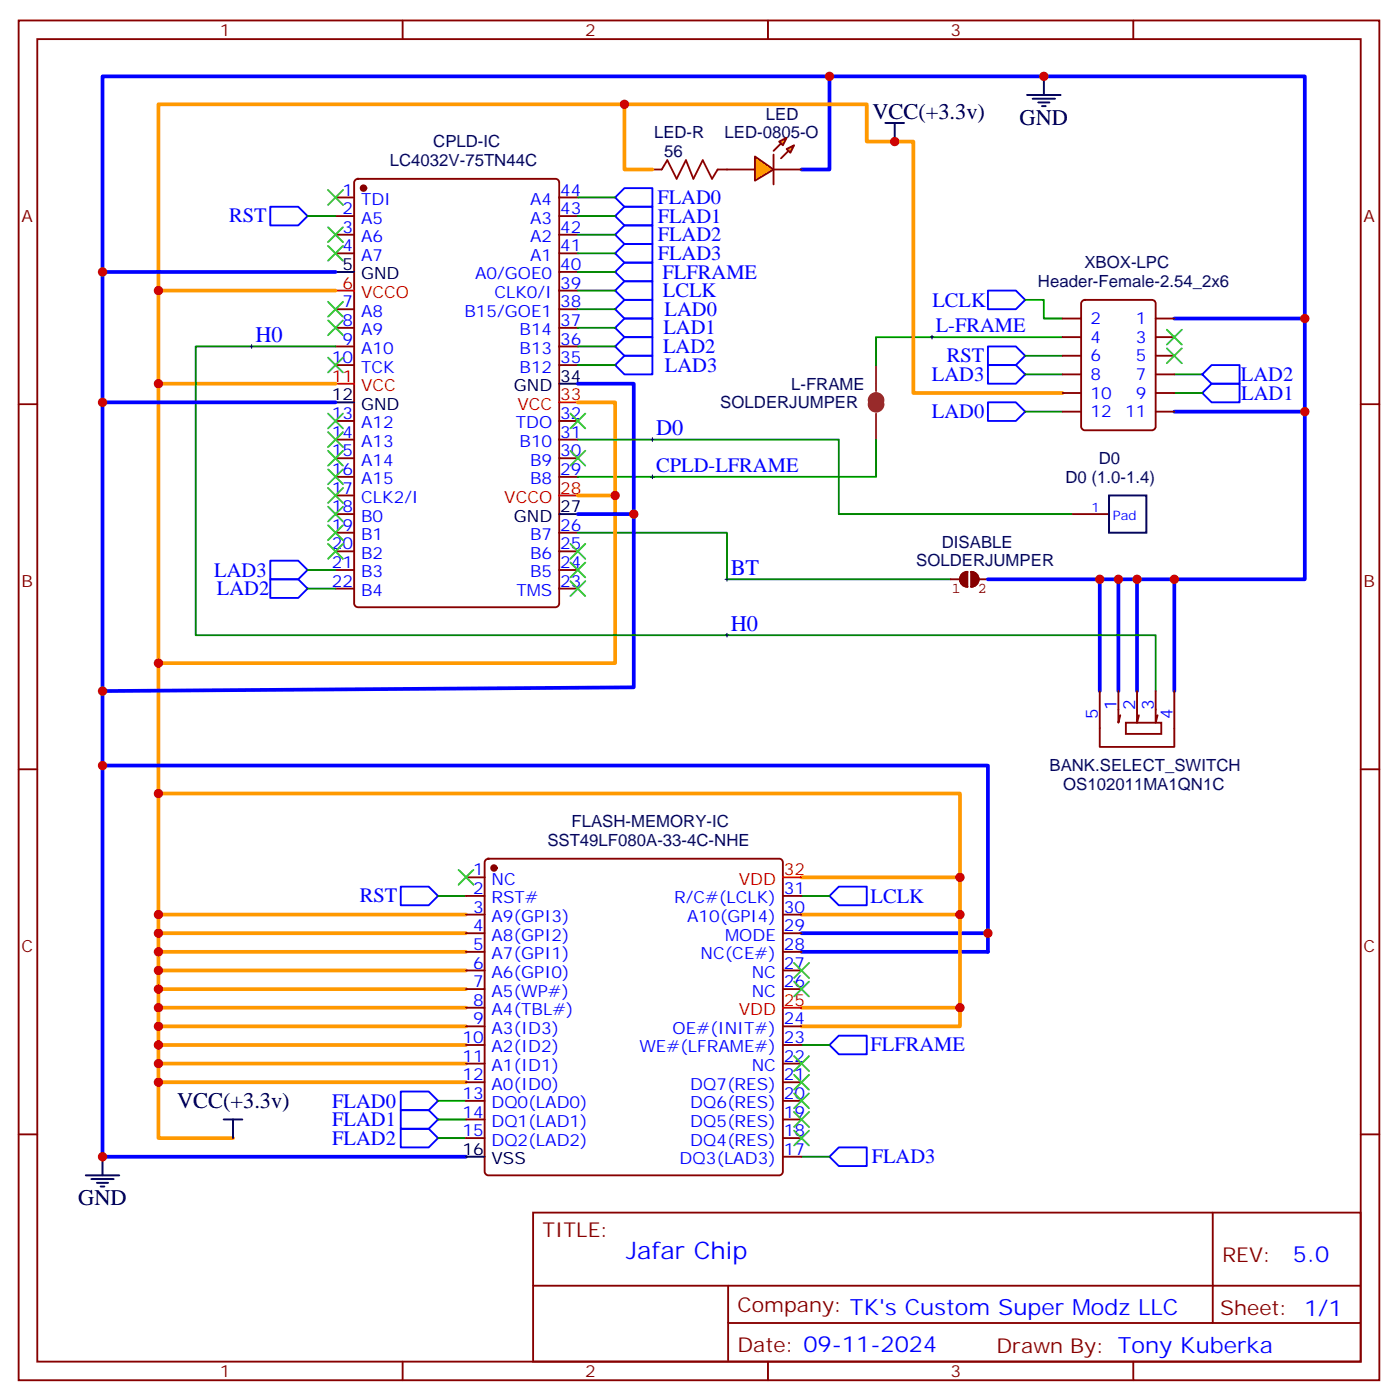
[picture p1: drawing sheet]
<svg xmlns="http://www.w3.org/2000/svg" width="265mm" height="265mm" viewBox="0 0 265 265" stroke-linecap="round" stroke-linejoin="round" font-family="sans-serif">
<g fill="none" stroke="#870000" stroke-width=".35">
<path d="M3.5 3.9h257.6v257.5h-257.6zM7.1 7.4h250.4v250.5h-250.4zM76.2 3.9v3.5M145.3 3.9v3.5M214.5 3.9v3.5M137.6 32.1h5.3M146.4 32.1h5.3M3.5 76.6h3.6M257.5 76.6h3.6M202.8 97.4h7.1M3.5 145.7h3.6M257.5 145.7h3.6"/>
<path d="M3.5 214.8h3.6M257.5 214.8h3.6M100.9 229.7h156.6v28.2h-156.6zM229.5 229.7v20.9M76.2 257.9v3.5M100.9 243.5h156.5M137.8 250.6h119.6M137.8 243.5v14.1M145.3 257.9v3.5M214.5 257.9v3.5"/>
</g>
<path d="M157 14.5v17.6h-5.3M222.2 60.3h24.7M208.1 109.7v21.2M211.7 109.7v21.2M215.2 109.7v21.2M222.2 109.7v21.2" fill="none" stroke="#00f" stroke-width=".71"/>
<path d="M194.4 18h6.3M195.4 18.7h4.3M196.5 19.4h2.1M197.6 14.5v3.5M167.6 23.3h3.5M169.3 23.3v3.5M197.2 20.1h.7M209.9 93.8h7.1v7.1h-7.1z" fill="none" stroke="#000" stroke-width=".35"/>
<path d="M187 55h5.3l1.7 1.8-1.7 1.8h-5.3zM187 65.6h5.3l1.7 1.8-1.7 1.7h-5.3zM187 69.1h5.3l1.7 1.8-1.7 1.8h-5.3zM187 76.2h5.3l1.7 1.8-1.7 1.7h-5.3zM229.3 72.7h5.3v3.5h-5.3l-1.8-1.8zM229.3 69.1h5.3v3.6h-5.3l-1.8-1.8z" fill="none" stroke="#00f" stroke-width=".35"/>
<path d="M194 56.8h3.6v3.5h3.5M194 70.9h7.1M194 78h7.1M194 67.4h7.1M201.1 63.9h-35.3v5.2M222.2 74.4h5.3M222.2 70.9h5.3" fill="none" stroke="#008700" stroke-width=".35"/>
<path d="M165.1 75.8a.71 .71 0 0 1 .7-.7 .71 .71 0 0 1 .7 .7M165.1 76.6a.71 .71 0 0 0 .7 .7 .71 .71 0 0 0 .7-.7" fill="none" stroke="#8c2424" stroke-width="1.8"/>
<path d="M165.8 69.1v5M165.8 78.3v5" fill="none" stroke="#8c2424" stroke-width=".35"/>
<path d="M176 63.9h.7M176.4 63.5v.7" fill="none" stroke="#000" stroke-width=".19"/>
<g fill="#ffa600" stroke="#870000" stroke-width=".35">
<path d="M148.9 28.2l1.4-.7-.7 1.4z"/>
<path d="M147.5 26.8l1.4-.7-.7 1.4z"/>
</g>
<g fill="#870000" stroke="#870000" stroke-width=".35">
<path d="M147.8 30l1.4-1.4z"/>
<path d="M147.8 27.2l-1.4 1.4z"/>
</g>
<path d="M146.4 29.3v5.6z" fill="#f00" stroke="#870000" stroke-width=".35"/>
<path d="M142.9 29.6l3.5 2.5-3.5 2.1z" fill="#ffa600" stroke="#870000" stroke-width=".35"/>
<g fill="none" stroke="#870000" stroke-width=".35">
<path d="M63.5 37.4h3.5M67.3 34.1l.4-.2h37.4a.71 .71 0 0 1 .7 .7v79.7a.76 .76 0 0 1-.7 .7h-37.4a.76 .76 0 0 1-.7-.7v-79.7zM105.8 37.4h3.6M123.5 32.1h1.7M135.8 32.1h1.8M63.5 40.9h3.5M63.5 44.5h3.5M63.5 48h3.5M63.5 58.6h3.5M105.8 40.9h3.6M105.8 44.5h3.6M105.8 48h3.6"/>
<path d="M105.8 58.6h3.6M105.8 55h3.6M105.8 51.5h3.6M204.8 57l.5-.2h12.7a.71 .71 0 0 1 .7 .7v23.3a.76 .76 0 0 1-.7 .7h-12.7a.76 .76 0 0 1-.7-.7v-23.3zM63.5 62.1h3.5M63.5 65.6h3.5M63.5 69.1h3.5M63.5 79.7h3.5M105.8 62.1h3.6M105.8 65.6h3.6M105.8 69.1h3.6M105.8 79.7h3.6"/>
<path d="M201.1 60.3h3.5M201.1 63.9h3.5M201.1 67.4h3.5M201.1 70.9h3.5M201.1 74.4h3.5M201.1 78h3.5M218.7 60.3h3.5M218.7 63.9h3.5M218.7 67.4h3.5M218.7 70.9h3.5M218.7 74.4h3.5M218.7 78h3.5"/>
<path d="M63.5 83.3h3.5M63.5 86.8h3.5M63.5 90.3h3.5M63.5 93.8h3.5M63.5 97.4h3.5M105.8 83.3h3.6M105.8 86.8h3.6M105.8 90.3h3.6M63.5 100.9h3.5M63.5 104.4h3.5M63.5 107.9h3.5M63.5 111.5h3.5"/>
<path d="M105.8 100.9h3.6M105.8 104.4h3.6M105.8 107.9h3.6M105.8 111.5h3.6M208.1 130.9v10.6h14.1v-10.6M211.7 130.9v6l.3-1.4M213.1 136.9h6.7v2.1h-6.7zM215.2 130.9v6l.3-1.4M218.7 130.9v6l.4-1.4M88.2 166.2h3.5M88.2 169.7h3.5M88.2 173.2h3.5"/>
<path d="M88.2 176.7h3.5M92 162.8l.4-.2h55.1a.71 .71 0 0 1 .7 .7v58.6a.76 .76 0 0 1-.7 .7h-55.1a.76 .76 0 0 1-.7-.7v-58.6zM148.2 169.7h3.5M148.2 173.2h3.5M148.2 176.7h3.5M88.2 180.3h3.5M88.2 183.8h3.5M88.2 187.3h3.5M88.2 190.9h3.5M88.2 194.4h3.5M88.2 197.9h3.5M148.2 180.3h3.5"/>
<path d="M148.2 183.8h3.5M148.2 187.3h3.5M148.2 194.4h3.5M148.2 197.9h3.5M88.2 201.4h3.5M88.2 205h3.5M88.2 208.5h3.5M88.2 212h3.5M88.2 215.5h3.5M148.2 201.4h3.5M148.2 205h3.5M148.2 208.5h3.5"/>
<path d="M148.2 212h3.5M148.2 215.5h3.5M148.2 219.1h3.5"/>
</g>
<g fill="#870000" stroke="#870000" stroke-width=".35">
<circle cx="68.8" cy="35.6" r=".53"/>
<circle cx="93.5" cy="164.4" r=".53"/>
</g>
<path d="M63.5 51.5h3.5M63.5 76.2h3.5M105.8 72.7h3.6M105.8 97.4h3.6M19.4 219.1v3.5M42.3 212h3.6M44.1 212v3.5M88.2 219.1h3.5M16.2 222.6h6.4M17.3 223.3h4.2M18.3 224h2.2M19 224.7h.8" fill="none" stroke="#000" stroke-width=".35"/>
<path d="M63.5 55h3.5M63.5 72.7h3.5M105.8 76.2h3.6M105.8 93.8h3.6M148.2 166.2h3.5M148.2 190.9h3.5" fill="none" stroke="#f00" stroke-width=".35"/>
<g fill="none" stroke="#008700" stroke-width=".35">
<path d="M109.4 37.4h7M58.2 40.9h5.3M109.4 40.9h7M109.4 48h7M109.4 44.5h7M109.4 51.5h7M109.4 55h7M109.4 58.6h7M63.5 65.6h-26.5v54.7h181.7v10.6M109.4 69.1h7M109.4 65.6h7M109.4 62.1h7"/>
<path d="M109.4 83.3h49.3v14.1h44.1M165.8 83.3v7h-56.4M58.2 107.9h5.3M58.2 111.5h5.3M109.4 100.9h28.2v8.8h42.3M82.9 169.7h5.3M151.7 169.7h5.3M151.7 197.9h5.3M82.9 215.5h5.3M82.9 212h5.3M82.9 208.5h5.3M151.7 219.1h5.3"/>
</g>
<path d="M125.2 32.1l1.1-1.8 1.8 3.6 1.7-3.6 1.4 3.6 1.8-3.6 1.8 3.6 1-1.8" fill="none" stroke="#a10000" stroke-width=".35"/>
<g fill="none" stroke="#f90" stroke-width=".71">
<path d="M118.2 19.8v12.3h5.3M30 55h33.5M30 72.7h33.5M109.4 76.2h7v49.4h-86.4M201.1 74.4h-28.2v-47.6h-8.9v-7h-134v185.2M109.4 93.8h7M30 150.3h151.7v44.1h-30M30 173.2h58.2M30 176.7h58.2M151.7 173.2h30M151.7 166.2h30M30 190.9h58.2"/>
<path d="M30 197.9h58.2M30 194.4h58.2M30 187.3h58.2M30 183.8h58.2M30 180.3h58.2M151.7 190.9h30M30 205v10.5h14.1M30 205h58.2M30 201.4h58.2"/>
</g>
<path d="M19.4 51.5h44.1M19.4 76.2h44.1M109.4 72.7h10.5v57.5l-100.5 .7M222.2 78h24.7v-63.5h-227.5v204.6h68.8M246.9 78v31.7h-59.9M109.4 97.4h10.5M19.4 145h167.6v35.3h-35.3M151.7 176.7h35.3" fill="none" stroke="#00f" stroke-width=".71"/>
<g fill="none" stroke="#00f" stroke-width=".35">
<path d="M51.2 39.2h5.2l1.8 1.7-1.8 1.8h-5.2zM118.2 35.6h5.3v3.6h-5.3l-1.8-1.8zM118.2 39.2h5.3v3.5h-5.3l-1.8-1.8zM118.2 42.7h5.3v3.5h-5.3l-1.8-1.7zM118.2 46.2h5.3v3.5h-5.3l-1.8-1.7zM118.2 49.7h5.3v3.6h-5.3l-1.8-1.8zM118.2 53.3h5.3v3.5h-5.3l-1.8-1.8zM118.2 56.8h5.3v3.5h-5.3l-1.8-1.7zM118.2 67.4h5.3v3.5h-5.3l-1.8-1.8zM118.2 63.9h5.3v3.5h-5.3l-1.8-1.8zM118.2 60.3h5.3v3.6h-5.3l-1.8-1.8zM51.2 106.2h5.2l1.8 1.7-1.8 1.8h-5.2z"/>
<path d="M51.2 109.7h5.2l1.8 1.8-1.8 1.7h-5.2zM75.8 167.9h5.3l1.8 1.8-1.8 1.7h-5.3zM158.7 167.9h5.3v3.5h-5.3l-1.7-1.7zM158.7 196.1h5.3v3.6h-5.3l-1.7-1.8zM75.8 206.7h5.3l1.8 1.8-1.8 1.8h-5.3zM75.8 210.3h5.3l1.8 1.7-1.8 1.8h-5.3zM75.8 213.8h5.3l1.8 1.7-1.8 1.8h-5.3zM158.7 217.3h5.3v3.5h-5.3l-1.7-1.7z"/>
</g>
<path d="M47.3 65.6h.7M47.6 65.3v.7M123.1 83.3h.7M123.1 90.3h.7M123.5 82.9v.7M123.5 90v.7M137.2 109.7h.7M137.6 109.4v.7M137.6 119.9v.7M137.2 120.3h.7" fill="none" stroke="#000" stroke-width=".19"/>
<g fill="#850000" stroke="#850000" stroke-width=".35">
<path d="M182.3 108.6l.8-.3v2.8a1.41 1.41 0 0 1-1.4-.9 1.41 1.41 0 0 1 .6-1.6z"/>
<path d="M183.8 108.3a1.41 1.41 0 0 1 1.4 1.4 1.41 1.41 0 0 1-1.4 1.4z"/>
</g>
<path d="M179.9 109.7h1.8M182.3 108.6l.8-.3v2.8a1.41 1.41 0 0 1-1.4-.9 1.41 1.41 0 0 1 .6-1.6zM183.8 108.3a1.41 1.41 0 0 1 1.4 1.4 1.41 1.41 0 0 1-1.4 1.4zM185.2 109.7h1.8" fill="none" stroke="#850000" stroke-width=".35"/>
<g fill="none" stroke="#3c3" stroke-width=".35">
<path d="M62.1 36l2.8 2.8M64.9 36l-2.8 2.8M62.1 43l2.8 2.9M62.1 46.6l2.8 2.8M62.1 57.2l2.8 2.8M64.9 43l-2.8 2.9M64.9 46.6l-2.8 2.8M64.9 57.2l-2.8 2.8M62.1 60.7l2.8 2.8M62.1 67.7l2.8 2.9M62.1 78.3l2.8 2.8M64.9 60.7l-2.8 2.8"/>
<path d="M64.9 67.7l-2.8 2.9M64.9 78.3l-2.8 2.8M107.9 78.3l2.9 2.8M110.8 78.3l-2.9 2.8M220.8 62.4l2.9 2.9M220.8 66l2.9 2.8M223.7 62.4l-2.9 2.9M223.7 66l-2.9 2.8M62.1 81.8l2.8 2.9M62.1 85.4l2.8 2.8M62.1 88.9l2.8 2.8M62.1 92.4l2.8 2.8"/>
<path d="M62.1 96l2.8 2.8M62.1 99.5l2.8 2.8M64.9 81.8l-2.8 2.9M64.9 85.4l-2.8 2.8M64.9 88.9l-2.8 2.8M64.9 92.4l-2.8 2.8M64.9 96l-2.8 2.8M64.9 99.5l-2.8 2.8M107.9 85.4l2.9 2.8M110.8 85.4l-2.9 2.8M62.1 103l2.8 2.8M64.9 103l-2.8 2.8"/>
<path d="M107.9 103l2.9 2.8M107.9 106.5l2.9 2.9M107.9 110.1l2.9 2.8M110.8 103l-2.9 2.8M110.8 106.5l-2.9 2.9M110.8 110.1l-2.9 2.8M86.8 164.7l2.8 2.9M89.6 164.7l-2.8 2.9M150.3 182.4l2.8 2.8M150.3 185.9l2.8 2.8M153.1 182.4l-2.8 2.8M153.1 185.9l-2.8 2.8"/>
<path d="M150.3 200l2.8 2.8M150.3 203.6l2.8 2.8M150.3 207.1l2.8 2.8M150.3 210.6l2.8 2.8M150.3 214.1l2.8 2.9M153.1 200l-2.8 2.8M153.1 203.6l-2.8 2.8M153.1 207.1l-2.8 2.8M153.1 210.6l-2.8 2.8M153.1 214.1l-2.8 2.9"/>
</g>
<g fill="#c00">
<circle cx="222.3" cy="109.7" r=".88"/>
<circle cx="215.2" cy="109.7" r=".88"/>
<circle cx="211.7" cy="109.7" r=".88"/>
<circle cx="208.1" cy="109.7" r=".88"/>
<circle cx="30" cy="125.6" r=".88"/>
<circle cx="119.9" cy="97.4" r=".88"/>
<circle cx="116.4" cy="93.8" r=".88"/>
<circle cx="30" cy="55" r=".88"/>
<circle cx="30" cy="72.7" r=".88"/>
<circle cx="181.7" cy="190.9" r=".88"/>
<circle cx="181.7" cy="166.2" r=".88"/>
<circle cx="181.7" cy="173.2" r=".88"/>
<circle cx="187" cy="176.7" r=".88"/>
<circle cx="30" cy="150.3" r=".88"/>
<circle cx="30" cy="201.4" r=".88"/>
<circle cx="30" cy="197.9" r=".88"/>
<circle cx="30" cy="194.4" r=".88"/>
<circle cx="30" cy="190.9" r=".88"/>
<circle cx="30" cy="187.3" r=".88"/>
<circle cx="30" cy="183.8" r=".88"/>
<circle cx="30" cy="180.3" r=".88"/>
<circle cx="30" cy="176.7" r=".88"/>
<circle cx="30" cy="173.2" r=".88"/>
<circle cx="19.4" cy="130.9" r=".88"/>
<circle cx="19.4" cy="76.2" r=".88"/>
<circle cx="19.4" cy="51.5" r=".88"/>
<circle cx="19.4" cy="145" r=".88"/>
<circle cx="246.9" cy="60.3" r=".88"/>
<circle cx="246.9" cy="78" r=".88"/>
<circle cx="157" cy="14.5" r=".88"/>
<circle cx="118.2" cy="19.8" r=".88"/>
<circle cx="169.3" cy="26.8" r=".88"/>
<circle cx="197.6" cy="14.5" r=".88"/>
<circle cx="30" cy="205" r=".88"/>
<circle cx="19.4" cy="219.1" r=".88"/>
</g>
<text font-size="4.6" fill="#00f" x="118.5" y="238.5">Jafar Chip</text>
<g font-size="4.2">
<text x="165.1" y="22.6">VCC(+3.3v)</text>
<text x="193" y="23.6">GND</text>
<text x="33.5" y="209.9">VCC(+3.3v)</text>
<text x="14.8" y="228.2">GND</text>
</g>
<g font-size="4.2" fill="#00f">
<text x="48.3" y="64.7">H0</text>
<text x="124.2" y="82.4">D0</text>
<text x="138.3" y="108.8">BT</text>
<text x="138.3" y="119.4">H0</text>
<text x="244.7" y="238.9">5.0</text>
</g>
<g font-size="3.9" fill="#00f">
<text x="124.4" y="38.7">FLAD0</text>
<text x="43.4" y="42.1">RST</text>
<text x="124.5" y="42.2">FLAD1</text>
<text x="124.5" y="45.7">FLAD2</text>
<text x="124.5" y="49.2">FLAD3</text>
<text x="125.4" y="52.8">FLFRAME</text>
<text x="125.4" y="56.3">LCLK</text>
<text x="125.8" y="59.8">LAD0</text>
<text x="176.5" y="58.1">LCLK</text>
<text x="125.6" y="63.3">LAD1</text>
<text x="177.1" y="63">L-FRAME</text>
<text x="125.5" y="66.9">LAD2</text>
<text x="125.8" y="70.4">LAD3</text>
<text x="179.2" y="68.6">RST</text>
<text x="176.4" y="72.2">LAD3</text>
<text x="234.9" y="72.2">LAD2</text>
<text x="234.9" y="75.7">LAD1</text>
<text x="176.4" y="79.2">LAD0</text>
<text x="124.2" y="89.4">CPLD-LFRAME</text>
<text x="40.6" y="109.2">LAD3</text>
<text x="41.1" y="112.7">LAD2</text>
<text x="68.1" y="170.9">RST</text>
<text x="164.7" y="171">LCLK</text>
<text x="164.7" y="199.1">FLFRAME</text>
<text x="62.9" y="209.8">FLAD0</text>
<text x="62.9" y="213.3">FLAD1</text>
<text x="62.9" y="216.8">FLAD2</text>
<text x="165" y="220.3">FLAD3</text>
</g>
<g font-size="3.9" fill="#800">
<text x="102.7" y="234.2">TITLE:</text>
<text x="231.3" y="238.9">REV:</text>
<text x="139.6" y="248.4">Company: TK's Custom Super Modz LLC</text>
<text x="230.9" y="249.1">Sheet: 1/1</text>
<text x="139.6" y="256.1">Date: 09-11-2024</text>
<text x="188.6" y="256.2">Drawn By: Tony Kuberka</text>
</g>
<g font-size="3.2" fill="#800">
<text x="41.6" y="6.9">1</text>
<text x="110.8" y="6.9">2</text>
<text x="179.9" y="6.9">3</text>
<text x="4.1" y="42">A</text>
<text x="258.1" y="42">A</text>
<text x="4.1" y="111.1">B</text>
<text x="258.1" y="111.1">B</text>
<text x="4.1" y="180.3">C</text>
<text x="258.1" y="180.3">C</text>
<text x="41.6" y="260.9">1</text>
<text x="110.8" y="260.9">2</text>
<text x="179.9" y="260.9">3</text>
</g>
<g font-size="3.2" fill="#000080">
<text x="145" y="22.7">LED</text>
<text x="82" y="27.9">CPLD-IC</text>
<text x="123.8" y="26.2">LED-R</text>
<text x="125.7" y="29.7">56</text>
<text x="137.1" y="26.2">LED-0805-O</text>
<text x="73.8" y="31.4">LC4032V-75TN44C</text>
<text x="205.2" y="50.8">XBOX-LPC</text>
<text x="196.4" y="54.3">Header-Female-2.54_2x6</text>
<text x="136.3" y="77.3">SOLDERJUMPER</text>
<text x="149.7" y="73.8">L-FRAME</text>
<text x="208" y="87.9">D0</text>
<text x="201.7" y="91.4">D0 (1.0-1.4)</text>
<text x="173.4" y="107.2">SOLDERJUMPER</text>
<text x="178.3" y="103.7">DISABLE</text>
<text x="198.6" y="146">BANK.SELECT_SWITCH</text>
<text x="201.2" y="149.6">OS102011MA1QN1C</text>
<text x="103.6" y="160.2">SST49LF080A-33-4C-NHE</text>
<text x="108.2" y="156.6">FLASH-MEMORY-IC</text>
</g>
<g font-size="3.2" fill="#00f">
<text x="64.8" y="37">1</text>
<text x="64.8" y="40.6">2</text>
<text x="68.3" y="38.8">TDI</text>
<text x="100.3" y="38.8">A4</text>
<text x="106" y="40.6">43</text>
<text x="106" y="37">44</text>
<text x="64.8" y="44.1">3</text>
<text x="64.8" y="47.6">4</text>
<text x="68.3" y="42.3">A5</text>
<text x="68.3" y="45.9">A6</text>
<text x="100.3" y="45.9">A2</text>
<text x="100.3" y="42.3">A3</text>
<text x="106" y="47.6">41</text>
<text x="106" y="44.1">42</text>
<text x="68.3" y="49.4">A7</text>
<text x="89.9" y="52.9">A0/GOE0</text>
<text x="100.3" y="49.4">A1</text>
<text x="106" y="51.2">40</text>
<text x="64.8" y="58.2">7</text>
<text x="68.3" y="60">A8</text>
<text x="87.9" y="60">B15/GOE1</text>
<text x="93.6" y="56.4">CLK0/I</text>
<text x="106" y="58.2">38</text>
<text x="106" y="54.7">39</text>
<text x="64.8" y="61.7">8</text>
<text x="64.8" y="65.3">9</text>
<text x="68.3" y="63.5">A9</text>
<text x="98.3" y="63.5">B14</text>
<text x="106" y="65.3">36</text>
<text x="106" y="61.7">37</text>
<text x="206.4" y="61.4">2</text>
<text x="206.4" y="64.9">4</text>
<text x="214.9" y="61.4">1</text>
<text x="214.9" y="64.9">3</text>
<text x="62.8" y="68.8">10</text>
<text x="68.3" y="67">A10</text>
<text x="68.3" y="70.6">TCK</text>
<text x="98.3" y="70.6">B12</text>
<text x="98.3" y="67">B13</text>
<text x="106" y="68.8">35</text>
<text x="206.4" y="68.4">6</text>
<text x="206.4" y="72">8</text>
<text x="214.9" y="68.4">5</text>
<text x="214.9" y="72">7</text>
<text x="206.4" y="75.5">10</text>
<text x="214.9" y="75.5">9</text>
<text x="62.8" y="79.4">13</text>
<text x="62.8" y="82.9">14</text>
<text x="68.3" y="81.1">A12</text>
<text x="97.6" y="81.1">TDO</text>
<text x="106" y="82.9">31</text>
<text x="106" y="79.4">32</text>
<text x="206.4" y="79">12</text>
<text x="212.9" y="79">11</text>
<text x="62.8" y="86.4">15</text>
<text x="62.8" y="90">16</text>
<text x="68.3" y="84.7">A13</text>
<text x="68.3" y="88.2">A14</text>
<text x="98.3" y="84.7">B10</text>
<text x="100.3" y="88.2">B9</text>
<text x="106" y="90">29</text>
<text x="106" y="86.4">30</text>
<text x="62.8" y="93.5">17</text>
<text x="68.3" y="91.7">A15</text>
<text x="68.3" y="95.2">CLK2/I</text>
<text x="100.3" y="91.7">B8</text>
<text x="62.8" y="97">18</text>
<text x="62.8" y="100.5">19</text>
<text x="68.3" y="98.8">B0</text>
<text x="106" y="100.5">26</text>
<text x="62.8" y="104.1">20</text>
<text x="62.8" y="107.6">21</text>
<text x="68.3" y="102.3">B1</text>
<text x="68.3" y="105.8">B2</text>
<text x="100.3" y="105.8">B6</text>
<text x="100.3" y="102.3">B7</text>
<text x="106" y="107.6">24</text>
<text x="106" y="104.1">25</text>
<text x="62.8" y="111.1">22</text>
<text x="68.3" y="109.4">B3</text>
<text x="68.3" y="112.9">B4</text>
<text x="97.7" y="112.9">TMS</text>
<text x="100.3" y="109.4">B5</text>
<text x="106" y="111.1">23</text>
<text x="207.8" y="136.2" transform="rotate(-90 207.8 136.2)">5</text>
<text x="211.3" y="134.4" transform="rotate(-90 211.3 134.4)">1</text>
<text x="214.8" y="134.4" transform="rotate(-90 214.8 134.4)">2</text>
<text x="218.4" y="134.4" transform="rotate(-90 218.4 134.4)">3</text>
<text x="221.9" y="136.2" transform="rotate(-90 221.9 136.2)">4</text>
<text x="89.5" y="165.8">1</text>
<text x="93" y="167.6">NC</text>
<text x="89.5" y="169.3">2</text>
<text x="89.5" y="172.9">3</text>
<text x="93" y="171.1">RST#</text>
<text x="127.6" y="171.1">R/C#(LCLK)</text>
<text x="148.3" y="172.9">30</text>
<text x="148.3" y="169.3">31</text>
<text x="89.5" y="176.4">4</text>
<text x="89.5" y="179.9">5</text>
<text x="93" y="174.6">A9(GPI3)</text>
<text x="93" y="178.2">A8(GPI2)</text>
<text x="130.1" y="174.6">A10(GPI4)</text>
<text x="137.2" y="178.2">MODE</text>
<text x="148.3" y="179.9">28</text>
<text x="148.3" y="176.4">29</text>
<text x="89.5" y="183.4">6</text>
<text x="93" y="181.7">A7(GPI1)</text>
<text x="93" y="185.2">A6(GPI0)</text>
<text x="132.6" y="181.7">NC(CE#)</text>
<text x="142.3" y="185.2">NC</text>
<text x="148.3" y="183.4">27</text>
<text x="89.5" y="187">7</text>
<text x="89.5" y="190.5">8</text>
<text x="93" y="188.7">A5(WP#)</text>
<text x="142.3" y="188.7">NC</text>
<text x="148.3" y="187">26</text>
<text x="87.5" y="197.6">10</text>
<text x="89.5" y="194">9</text>
<text x="93" y="192.3">A4(TBL#)</text>
<text x="93" y="195.8">A3(ID3)</text>
<text x="127.3" y="195.8">OE#(INIT#)</text>
<text x="148.3" y="197.6">23</text>
<text x="148.3" y="194">24</text>
<text x="87.5" y="201.1">11</text>
<text x="93" y="199.3">A2(ID2)</text>
<text x="93" y="202.8">A1(ID1)</text>
<text x="121" y="199.3">WE#(LFRAME#)</text>
<text x="142.3" y="202.8">NC</text>
<text x="148.3" y="201.1">22</text>
<text x="87.5" y="204.6">12</text>
<text x="87.5" y="208.1">13</text>
<text x="93" y="206.4">A0(ID0)</text>
<text x="93" y="209.9">DQ0(LAD0)</text>
<text x="130.6" y="209.9">DQ6(RES)</text>
<text x="130.6" y="206.4">DQ7(RES)</text>
<text x="148.3" y="208.1">20</text>
<text x="148.3" y="204.6">21</text>
<text x="87.5" y="211.7">14</text>
<text x="87.5" y="215.2">15</text>
<text x="93" y="213.4">DQ1(LAD1)</text>
<text x="130.6" y="213.4">DQ5(RES)</text>
<text x="148.3" y="215.2">18</text>
<text x="148.3" y="211.7">19</text>
<text x="93" y="217">DQ2(LAD2)</text>
<text x="128.6" y="220.5">DQ3(LAD3)</text>
<text x="130.6" y="217">DQ4(RES)</text>
<text x="148.3" y="218.7">17</text>
</g>
<g font-size="3.2">
<text x="64.8" y="51.2">5</text>
<text x="68.3" y="52.9">GND</text>
<text x="62.8" y="75.8">12</text>
<text x="68.3" y="77.6">GND</text>
<text x="97.2" y="74.1">GND</text>
<text x="106" y="72.3">34</text>
<text x="97.2" y="98.8">GND</text>
<text x="106" y="97">27</text>
<text x="87.5" y="218.7">16</text>
<text x="93" y="220.5">VSS</text>
</g>
<g font-size="3.2" fill="#f00">
<text x="64.8" y="54.7">6</text>
<text x="68.3" y="56.4">VCCO</text>
<text x="62.8" y="72.3">11</text>
<text x="68.3" y="74.1">VCC</text>
<text x="97.9" y="77.6">VCC</text>
<text x="106" y="75.8">33</text>
<text x="95.4" y="95.2">VCCO</text>
<text x="106" y="93.5">28</text>
<text x="139.8" y="167.6">VDD</text>
<text x="148.3" y="165.8">32</text>
<text x="148.3" y="190.5">25</text>
<text x="139.8" y="192.3">VDD</text>
</g>
<g font-size="2.8" fill="#840000">
<text x="180.1" y="112.4">1</text>
<text x="185.1" y="112.4">2</text>
</g>
<g font-size="2.5" fill="#00f">
<text x="206.6" y="97">1</text>
<text x="210.6" y="98.4">Pad</text>
</g>
</svg>
